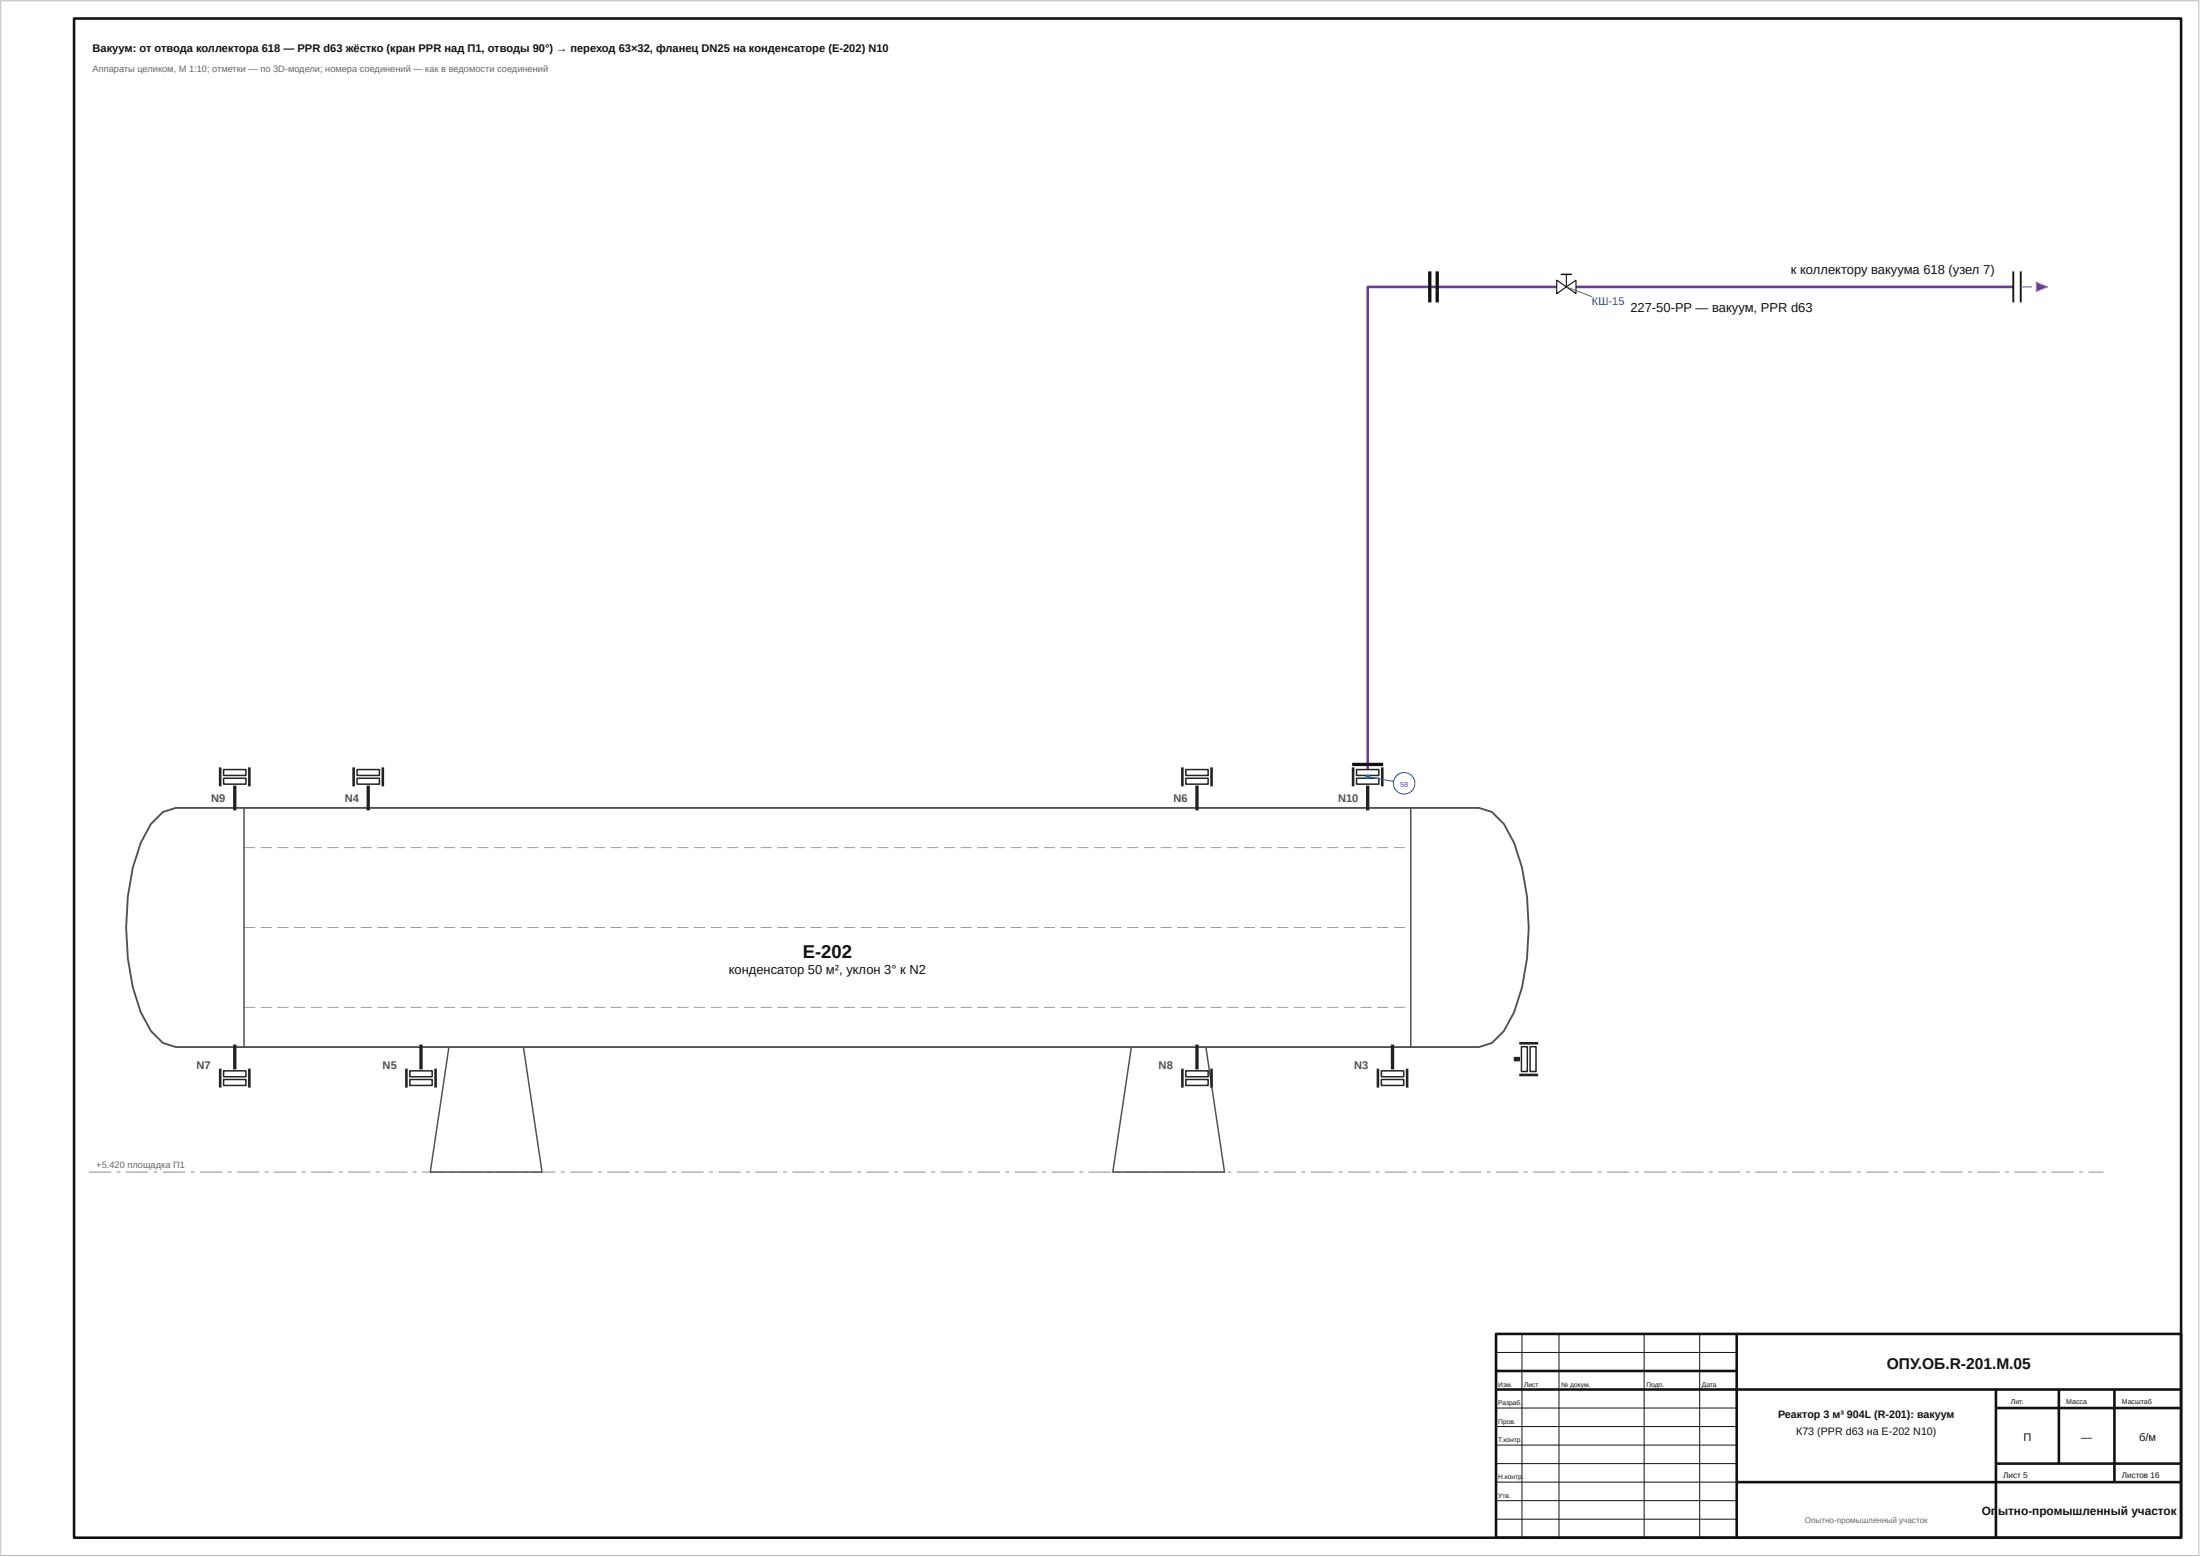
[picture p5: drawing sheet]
<svg xmlns="http://www.w3.org/2000/svg" width="594mm" height="420mm" viewBox="0 0 594 420" stroke-linecap="round" stroke-linejoin="round" font-family="sans-serif">
<path d="M20 5h569v410h-569zM404 360h185v55h-185zM469 360v55M404 370h65M404 375h185M539 375v40M539 380h50M556 375v20M571 375v25M469 400h120M539 395h50" fill="none" stroke="#111" stroke-width=".7" stroke-linecap="butt"/>
<path d="M420.4 77.4h-51.1v132.3M425.6 77.4h118.1" fill="none" stroke="#6a3c9a" stroke-width=".7" stroke-linecap="butt"/>
<path d="M.2 .2h593.6v419.6h-593.6z" fill="none" stroke="#bbb" stroke-width=".27"/>
<path d="M411 360v55M421 360v55M444 360v55M459 360v55M404 365h65M404 380h65M404 385h65M404 390h65M404 395h65M404 400h65M404 405h65M404 410h65" fill="none" stroke="#111" stroke-width=".27"/>
<path d="M24 316.2h6v.2h-6zM31.5 316.2h1v.2h-1zM34 316.2h6v.2h-6zM41.5 316.2h1v.2h-1zM44 316.2h6v.2h-6zM51.5 316.2h1v.2h-1zM54 316.2h6v.2h-6zM61.5 316.2h1v.2h-1zM64 316.2h6v.2h-6zM71.5 316.2h1v.2h-1zM74 316.2h6v.2h-6zM81.5 316.2h1v.2h-1zM84 316.2h6v.2h-6zM91.5 316.2h1v.2h-1zM94 316.2h6v.2h-6zM101.5 316.2h1v.2h-1zM104 316.2h6v.2h-6zM111.5 316.2h1v.2h-1zM114 316.2h6v.2h-6zM121.5 316.2h1v.2h-1zM124 316.2h6v.2h-6zM131.5 316.2h1v.2h-1zM134 316.2h6v.2h-6zM141.5 316.2h1v.2h-1zM144 316.2h6v.2h-6zM151.5 316.2h1v.2h-1zM154 316.2h6v.2h-6zM161.5 316.2h1v.2h-1zM164 316.2h6v.2h-6zM171.5 316.2h1v.2h-1zM174 316.2h6v.2h-6zM181.5 316.2h1v.2h-1zM184 316.2h6v.2h-6zM191.5 316.2h1v.2h-1zM194 316.2h6v.2h-6zM201.5 316.2h1v.2h-1zM204 316.2h6v.2h-6zM211.5 316.2h1v.2h-1zM214 316.2h6v.2h-6zM221.5 316.2h1v.2h-1zM224 316.2h6v.2h-6zM231.5 316.2h1v.2h-1zM234 316.2h6v.2h-6zM241.5 316.2h1v.2h-1zM244 316.2h6v.2h-6zM251.5 316.2h1v.2h-1zM254 316.2h6v.2h-6zM261.5 316.2h1v.2h-1zM264 316.2h6v.2h-6zM271.5 316.2h1v.2h-1zM274 316.2h6v.2h-6zM281.5 316.2h1v.2h-1zM284 316.2h6v.2h-6zM291.5 316.2h1v.2h-1zM294 316.2h6v.2h-6zM301.5 316.2h1v.2h-1zM304 316.2h6v.2h-6zM311.5 316.2h1v.2h-1zM314 316.2h6v.2h-6zM321.5 316.2h1v.2h-1zM324 316.2h6v.2h-6zM331.5 316.2h1v.2h-1zM334 316.2h6v.2h-6zM341.5 316.2h1v.2h-1zM344 316.2h6v.2h-6zM351.5 316.2h1v.2h-1zM354 316.2h6v.2h-6zM361.5 316.2h1v.2h-1zM364 316.2h6v.2h-6zM371.5 316.2h1v.2h-1zM374 316.2h6v.2h-6zM381.5 316.2h1v.2h-1zM384 316.2h6v.2h-6zM391.5 316.2h1v.2h-1zM394 316.2h6v.2h-6zM401.5 316.2h1v.2h-1zM404 316.2h6v.2h-6zM411.5 316.2h1v.2h-1zM414 316.2h6v.2h-6zM421.5 316.2h1v.2h-1zM424 316.2h6v.2h-6zM431.5 316.2h1v.2h-1zM434 316.2h6v.2h-6zM441.5 316.2h1v.2h-1zM444 316.2h6v.2h-6zM451.5 316.2h1v.2h-1zM454 316.2h6v.2h-6zM461.5 316.2h1v.2h-1zM464 316.2h6v.2h-6zM471.5 316.2h1v.2h-1zM474 316.2h6v.2h-6zM481.5 316.2h1v.2h-1zM484 316.2h6v.2h-6zM491.5 316.2h1v.2h-1zM494 316.2h6v.2h-6zM501.5 316.2h1v.2h-1zM504 316.2h6v.2h-6zM511.5 316.2h1v.2h-1zM514 316.2h6v.2h-6zM521.5 316.2h1v.2h-1zM524 316.2h6v.2h-6zM531.5 316.2h1v.2h-1zM534 316.2h6v.2h-6zM541.5 316.2h1v.2h-1zM544 316.2h6v.2h-6zM551.5 316.2h1v.2h-1zM554 316.2h6v.2h-6zM561.5 316.2h1v.2h-1zM564 316.2h4v.2h-4z" fill="#666"/>
<path d="M40.8 222.4l3.2-3.3 3.5-1.1h351.9l3.5 1.1 3.2 3.3 2.8 5.1a68.2 68.2 0 0 1 0 45.6l-2.8 5.2-3.2 3.2-3.5 1.1h-351.9l-3.5-1.1-3.2-3.2-2.8-5.2a68.2 68.2 0 0 1 0-45.6z" fill="none" stroke="#4a5258" stroke-width=".5"/>
<path d="M65.9 218v64.6M381 218v64.6" fill="none" stroke="#4a5258" stroke-width=".4"/>
<g fill="#4a5258">
<path d="M65.9 228.7h3v.2h-3zM70.4 228.7h3v.2h-3zM74.9 228.7h3v.2h-3zM79.4 228.7h3v.2h-3zM83.9 228.7h3v.2h-3zM88.4 228.7h3v.2h-3zM92.9 228.7h3v.2h-3zM97.4 228.7h3v.2h-3zM101.9 228.7h3v.2h-3zM106.4 228.7h3v.2h-3zM110.9 228.7h3v.2h-3zM115.4 228.7h3v.2h-3zM119.9 228.7h3v.2h-3zM124.4 228.7h3v.2h-3zM128.9 228.7h3v.2h-3zM133.4 228.7h3v.2h-3zM137.9 228.7h3v.2h-3zM142.4 228.7h3v.2h-3zM146.9 228.7h3v.2h-3zM151.4 228.7h3v.2h-3zM155.9 228.7h3v.2h-3zM160.4 228.7h3v.2h-3zM164.9 228.7h3v.2h-3zM169.4 228.7h3v.2h-3zM173.9 228.7h3v.2h-3zM178.4 228.7h3v.2h-3zM182.9 228.7h3v.2h-3zM187.4 228.7h3v.2h-3zM191.9 228.7h3v.2h-3zM196.4 228.7h3v.2h-3zM200.9 228.7h3v.2h-3zM205.4 228.7h3v.2h-3zM209.9 228.7h3v.2h-3zM214.4 228.7h3v.2h-3zM218.9 228.7h3v.2h-3zM223.4 228.7h3v.2h-3zM227.9 228.7h3v.2h-3zM232.4 228.7h3v.2h-3zM236.9 228.7h3v.2h-3zM241.4 228.7h3v.2h-3zM245.9 228.7h3v.2h-3zM250.4 228.7h3v.2h-3zM254.9 228.7h3v.2h-3zM259.4 228.7h3v.2h-3zM263.9 228.7h3v.2h-3zM268.4 228.7h3v.2h-3zM272.9 228.7h3v.2h-3zM277.4 228.7h3v.2h-3zM281.9 228.7h3v.2h-3zM286.4 228.7h3v.2h-3zM290.9 228.7h3v.2h-3zM295.4 228.7h3v.2h-3zM299.9 228.7h3v.2h-3zM304.4 228.7h3v.2h-3zM308.9 228.7h3v.2h-3zM313.4 228.7h3v.2h-3zM317.9 228.7h3v.2h-3zM322.4 228.7h3v.2h-3zM326.9 228.7h3v.2h-3zM331.4 228.7h3v.2h-3zM335.9 228.7h3v.2h-3zM340.4 228.7h3v.2h-3zM344.9 228.7h3v.2h-3zM349.4 228.7h3v.2h-3zM353.9 228.7h3v.2h-3zM358.4 228.7h3v.2h-3zM362.9 228.7h3v.2h-3zM367.4 228.7h3v.2h-3zM371.9 228.7h3v.2h-3zM376.4 228.7h3v.2h-3zM380.9 228.7l.1 .2z"/>
<path d="M65.9 250.2h3v.2h-3zM70.4 250.2h3v.2h-3zM74.9 250.2h3v.2h-3zM79.4 250.2h3v.2h-3zM83.9 250.2h3v.2h-3zM88.4 250.2h3v.2h-3zM92.9 250.2h3v.2h-3zM97.4 250.2h3v.2h-3zM101.9 250.2h3v.2h-3zM106.4 250.2h3v.2h-3zM110.9 250.2h3v.2h-3zM115.4 250.2h3v.2h-3zM119.9 250.2h3v.2h-3zM124.4 250.2h3v.2h-3zM128.9 250.2h3v.2h-3zM133.4 250.2h3v.2h-3zM137.9 250.2h3v.2h-3zM142.4 250.2h3v.2h-3zM146.9 250.2h3v.2h-3zM151.4 250.2h3v.2h-3zM155.9 250.2h3v.2h-3zM160.4 250.2h3v.2h-3zM164.9 250.2h3v.2h-3zM169.4 250.2h3v.2h-3zM173.9 250.2h3v.2h-3zM178.4 250.2h3v.2h-3zM182.9 250.2h3v.2h-3zM187.4 250.2h3v.2h-3zM191.9 250.2h3v.2h-3zM196.4 250.2h3v.2h-3zM200.9 250.2h3v.2h-3zM205.4 250.2h3v.2h-3zM209.9 250.2h3v.2h-3zM214.4 250.2h3v.2h-3zM218.9 250.2h3v.2h-3zM223.4 250.2h3v.2h-3zM227.9 250.2h3v.2h-3zM232.4 250.2h3v.2h-3zM236.9 250.2h3v.2h-3zM241.4 250.2h3v.2h-3zM245.9 250.2h3v.2h-3zM250.4 250.2h3v.2h-3zM254.9 250.2h3v.2h-3zM259.4 250.2h3v.2h-3zM263.9 250.2h3v.2h-3zM268.4 250.2h3v.2h-3zM272.9 250.2h3v.2h-3zM277.4 250.2h3v.2h-3zM281.9 250.2h3v.2h-3zM286.4 250.2h3v.2h-3zM290.9 250.2h3v.2h-3zM295.4 250.2h3v.2h-3zM299.9 250.2h3v.2h-3zM304.4 250.2h3v.2h-3zM308.9 250.2h3v.2h-3zM313.4 250.2h3v.2h-3zM317.9 250.2h3v.2h-3zM322.4 250.2h3v.2h-3zM326.9 250.2h3v.2h-3zM331.4 250.2h3v.2h-3zM335.9 250.2h3v.2h-3zM340.4 250.2h3v.2h-3zM344.9 250.2h3v.2h-3zM349.4 250.2h3v.2h-3zM353.9 250.2h3v.2h-3zM358.4 250.2h3v.2h-3zM362.9 250.2h3v.2h-3zM367.4 250.2h3v.2h-3zM371.9 250.2h3v.2h-3zM376.4 250.2h3v.2h-3zM380.9 250.2l.1 .2z"/>
<path d="M65.9 271.8h3v.1h-3zM70.4 271.8h3v.1h-3zM74.9 271.8h3v.1h-3zM79.4 271.8h3v.1h-3zM83.9 271.8h3v.1h-3zM88.4 271.8h3v.1h-3zM92.9 271.8h3v.1h-3zM97.4 271.8h3v.1h-3zM101.9 271.8h3v.1h-3zM106.4 271.8h3v.1h-3zM110.9 271.8h3v.1h-3zM115.4 271.8h3v.1h-3zM119.9 271.8h3v.1h-3zM124.4 271.8h3v.1h-3zM128.9 271.8h3v.1h-3zM133.4 271.8h3v.1h-3zM137.9 271.8h3v.1h-3zM142.4 271.8h3v.1h-3zM146.9 271.8h3v.1h-3zM151.4 271.8h3v.1h-3zM155.9 271.8h3v.1h-3zM160.4 271.8h3v.1h-3zM164.9 271.8h3v.1h-3zM169.4 271.8h3v.1h-3zM173.9 271.8h3v.1h-3zM178.4 271.8h3v.1h-3zM182.9 271.8h3v.1h-3zM187.4 271.8h3v.1h-3zM191.9 271.8h3v.1h-3zM196.4 271.8h3v.1h-3zM200.9 271.8h3v.1h-3zM205.4 271.8h3v.1h-3zM209.9 271.8h3v.1h-3zM214.4 271.8h3v.1h-3zM218.9 271.8h3v.1h-3zM223.4 271.8h3v.1h-3zM227.9 271.8h3v.1h-3zM232.4 271.8h3v.1h-3zM236.9 271.8h3v.1h-3zM241.4 271.8h3v.1h-3zM245.9 271.8h3v.1h-3zM250.4 271.8h3v.1h-3zM254.9 271.8h3v.1h-3zM259.4 271.8h3v.1h-3zM263.9 271.8h3v.1h-3zM268.4 271.8h3v.1h-3zM272.9 271.8h3v.1h-3zM277.4 271.8h3v.1h-3zM281.9 271.8h3v.1h-3zM286.4 271.8h3v.1h-3zM290.9 271.8h3v.1h-3zM295.4 271.8h3v.1h-3zM299.9 271.8h3v.1h-3zM304.4 271.8h3v.1h-3zM308.9 271.8h3v.1h-3zM313.4 271.8h3v.1h-3zM317.9 271.8h3v.1h-3zM322.4 271.8h3v.1h-3zM326.9 271.8h3v.1h-3zM331.4 271.8h3v.1h-3zM335.9 271.8h3v.1h-3zM340.4 271.8h3v.1h-3zM344.9 271.8h3v.1h-3zM349.4 271.8h3v.1h-3zM353.9 271.8h3v.1h-3zM358.4 271.8h3v.1h-3zM362.9 271.8h3v.1h-3zM367.4 271.8h3v.1h-3zM371.9 271.8h3v.1h-3zM376.4 271.8h3v.1h-3zM380.9 271.8l.1 .1z"/>
</g>
<path d="M121.2 282.6l-5 33.7h30.2l-5.1-33.7M305.5 282.6l-5 33.7h30.2l-5.1-33.7" fill="none" stroke="#4a5258" stroke-width=".4"/>
<path d="M408.8 285.8h1.7" fill="none" stroke="#222" stroke-width="1.2" stroke-linecap="butt"/>
<path d="M410.9 282.5h1.5v6.7h-1.5z" fill="#fff"/>
<path d="M410.9 282.5h1.5v6.7h-1.5z" fill="none" stroke="#222" stroke-width=".4"/>
<path d="M413.2 282.5h1.6v6.7h-1.6z" fill="#fff"/>
<path d="M413.2 282.5h1.6v6.7h-1.6z" fill="none" stroke="#222" stroke-width=".4"/>
<path d="M410.3 281.6h5.1M410.3 290.1h5.1" fill="none" stroke="#222" stroke-width=".7" stroke-linecap="butt"/>
<path d="M63.4 212v6.7" fill="none" stroke="#222" stroke-width=".9" stroke-linecap="butt"/>
<path d="M60.4 210h6v1.6h-6z" fill="#fff"/>
<path d="M60.4 210h6v1.6h-6z" fill="none" stroke="#222" stroke-width=".4"/>
<path d="M60.4 207.7h6v1.6h-6z" fill="#fff"/>
<path d="M60.4 207.7h6v1.6h-6z" fill="none" stroke="#222" stroke-width=".4"/>
<path d="M59.5 207.1v5.1M67.3 207.1v5.1" fill="none" stroke="#222" stroke-width=".7" stroke-linecap="butt"/>
<path d="M99.4 212v6.7" fill="none" stroke="#222" stroke-width=".9" stroke-linecap="butt"/>
<path d="M96.4 210h6.1v1.6h-6.1z" fill="#fff"/>
<path d="M96.4 210h6.1v1.6h-6.1z" fill="none" stroke="#222" stroke-width=".4"/>
<path d="M96.4 207.7h6.1v1.6h-6.1z" fill="#fff"/>
<path d="M96.4 207.7h6.1v1.6h-6.1z" fill="none" stroke="#222" stroke-width=".4"/>
<path d="M95.5 207.1v5.1M103.4 207.1v5.1" fill="none" stroke="#222" stroke-width=".7" stroke-linecap="butt"/>
<path d="M323.2 212v6.7" fill="none" stroke="#222" stroke-width=".9" stroke-linecap="butt"/>
<path d="M320.2 210h6.1v1.6h-6.1z" fill="#fff"/>
<path d="M320.2 210h6.1v1.6h-6.1z" fill="none" stroke="#222" stroke-width=".4"/>
<path d="M320.2 207.7h6.1v1.6h-6.1z" fill="#fff"/>
<path d="M320.2 207.7h6.1v1.6h-6.1z" fill="none" stroke="#222" stroke-width=".4"/>
<path d="M319.3 207.1v5.1M327.2 207.1v5.1" fill="none" stroke="#222" stroke-width=".7" stroke-linecap="butt"/>
<path d="M369.3 212v6.7" fill="none" stroke="#222" stroke-width=".9" stroke-linecap="butt"/>
<path d="M366.3 210h6.1v1.6h-6.1z" fill="#fff"/>
<path d="M366.3 210h6.1v1.6h-6.1z" fill="none" stroke="#222" stroke-width=".4"/>
<path d="M366.3 207.7h6.1v1.6h-6.1z" fill="#fff"/>
<path d="M366.3 207.7h6.1v1.6h-6.1z" fill="none" stroke="#222" stroke-width=".4"/>
<path d="M365.4 207.1v5.1M373.3 207.1v5.1" fill="none" stroke="#222" stroke-width=".7" stroke-linecap="butt"/>
<path d="M63.4 281.9v6.7" fill="none" stroke="#222" stroke-width=".9" stroke-linecap="butt"/>
<path d="M60.4 289h6v1.6h-6z" fill="#fff"/>
<path d="M60.4 289h6v1.6h-6z" fill="none" stroke="#222" stroke-width=".4"/>
<path d="M60.4 291.3h6v1.6h-6z" fill="#fff"/>
<path d="M60.4 291.3h6v1.6h-6z" fill="none" stroke="#222" stroke-width=".4"/>
<path d="M59.5 288.4v5.1M67.3 288.4v5.1" fill="none" stroke="#222" stroke-width=".7" stroke-linecap="butt"/>
<path d="M113.7 281.9v6.7" fill="none" stroke="#222" stroke-width=".9" stroke-linecap="butt"/>
<path d="M110.7 289h6v1.6h-6z" fill="#fff"/>
<path d="M110.7 289h6v1.6h-6z" fill="none" stroke="#222" stroke-width=".4"/>
<path d="M110.7 291.3h6v1.6h-6z" fill="#fff"/>
<path d="M110.7 291.3h6v1.6h-6z" fill="none" stroke="#222" stroke-width=".4"/>
<path d="M109.8 288.4v5.1M117.6 288.4v5.1" fill="none" stroke="#222" stroke-width=".7" stroke-linecap="butt"/>
<path d="M323.2 281.9v6.7" fill="none" stroke="#222" stroke-width=".9" stroke-linecap="butt"/>
<path d="M320.2 289h6.1v1.6h-6.1z" fill="#fff"/>
<path d="M320.2 289h6.1v1.6h-6.1z" fill="none" stroke="#222" stroke-width=".4"/>
<path d="M320.2 291.3h6.1v1.6h-6.1z" fill="#fff"/>
<path d="M320.2 291.3h6.1v1.6h-6.1z" fill="none" stroke="#222" stroke-width=".4"/>
<path d="M319.3 288.4v5.1M327.2 288.4v5.1" fill="none" stroke="#222" stroke-width=".7" stroke-linecap="butt"/>
<path d="M376 281.9v6.7" fill="none" stroke="#222" stroke-width=".9" stroke-linecap="butt"/>
<path d="M373 289h6.1v1.6h-6.1z" fill="#fff"/>
<path d="M373 289h6.1v1.6h-6.1z" fill="none" stroke="#222" stroke-width=".4"/>
<path d="M373 291.3h6.1v1.6h-6.1z" fill="#fff"/>
<path d="M373 291.3h6.1v1.6h-6.1z" fill="none" stroke="#222" stroke-width=".4"/>
<path d="M372.1 288.4v5.1M380 288.4v5.1" fill="none" stroke="#222" stroke-width=".7" stroke-linecap="butt"/>
<path d="M386.1 73.2v8.4M388.1 73.2v8.4M365.1 206.3h8.4" fill="none" stroke="#111" stroke-width=".9" stroke-linecap="butt"/>
<path d="M543.7 73.2v8.4M545.7 73.2v8.4" fill="none" stroke="#111" stroke-width=".5"/>
<path d="M549.9 76.2l3 1.2-3 1.2z" fill="#7a61ad"/>
<path d="M549.9 76.2l3 1.2-3 1.2z" fill="none" stroke="#7a61ad" stroke-width=".27"/>
<path d="M545.7 77.4h3" fill="none" stroke="#7a61ad" stroke-width=".3"/>
<path d="M420.4 75.6l5.2 3.6v-3.6l-5.2 3.6z" fill="#fff"/>
<path d="M420.4 75.6l5.2 3.6v-3.6l-5.2 3.6zM423 74v3.4" fill="none" stroke="#111" stroke-width=".3"/>
<path d="M421.5 74h3" fill="none" stroke="#111" stroke-width=".4"/>
<path d="M423 77.4l6.9 2.7" fill="none" stroke="#666" stroke-width=".27"/>
<path d="M369.3 209.7l7 1.2" fill="none" stroke="#1f5fa8" stroke-width=".27"/>
<circle cx="369.3" cy="209.7" r=".45" fill="#1f5fa8"/>
<circle cx="369.3" cy="209.7" r=".45" fill="none" stroke="#1f5fa8" stroke-width=".27"/>
<circle cx="379.2" cy="211.4" r="2.9" fill="#fff"/>
<circle cx="379.2" cy="211.4" r="2.9" fill="none" stroke="#1f5fa8" stroke-width=".27"/>
<text font-size="5" fill="#111" x="216.8" y="258.6">E-202</text>
<text font-size="4.2" fill="#111" x="509.5" y="369.5">ОПУ.ОБ.R-201.М.05</text>
<g font-size="3.5" fill="#111">
<text x="483.6" y="74.1">к коллектору вакуума 618 (узел 7)</text>
<text x="440.3" y="84.2">227-50-PP — вакуум, PPR d63</text>
<text x="196.8" y="262.9">конденсатор 50 м², уклон 3° к N2</text>
</g>
<g font-size="3.2" fill="#111">
<text x="535.2" y="409">Оп</text>
<text x="539.6" y="409">ытно-промышленный участок</text>
</g>
<g font-size="3" fill="#111">
<text x="25" y="14">Вакуум: от отвода коллектора 618 — PPR d63 жёстко (кран PPR над П1, отводы 90°) → переход 63×32, фланец DN25 на конденсаторе (E-202) N10</text>
<text x="546.4" y="389">П</text>
<text x="562" y="389">—</text>
<text x="577.7" y="389">б/м</text>
</g>
<text font-size="3" fill="#1f5fa8" x="429.9" y="82.3">КШ-15</text>
<g font-size="3" fill="#4a5258">
<text x="57" y="216.4">N9</text>
<text x="93.1" y="216.4">N4</text>
<text x="316.9" y="216.4">N6</text>
<text x="361.3" y="216.4">N10</text>
<text x="53" y="288.6">N7</text>
<text x="103.3" y="288.6">N5</text>
<text x="312.9" y="288.6">N8</text>
<text x="365.7" y="288.6">N3</text>
</g>
<g font-size="2.9" fill="#111">
<text x="480.2" y="382.7">Реактор 3 м³</text>
<text x="498.7" y="382.7">904L (R-201): вакуум</text>
<text x="485" y="387.3">К73 (PPR d63 на E-202 N10)</text>
</g>
<g font-size="2.5" fill="#666">
<text x="25" y="19.5">Аппараты целиком, М 1:10; отметки — по 3D-модели; номера соединений — как в ведомости соединений</text>
<text x="26" y="315.1">+5.420 площадка П1</text>
</g>
<g font-size="2.2" fill="#111">
<text x="541" y="398.8">Лист 5</text>
<text x="573" y="398.8">Листов 16</text>
</g>
<text font-size="2.2" fill="#666" x="487.4" y="411">Опытно-промышленный участок</text>
<text font-size="2" fill="#1f5fa8" x="378.1" y="212.3">58</text>
<g font-size="1.9" fill="#111">
<text x="543" y="378.8">Лит.</text>
<text x="558" y="378.8">Масса</text>
<text x="573" y="378.8">Масштаб</text>
</g>
<g font-size="1.8" fill="#111">
<text x="404.6" y="374.2">Изм.</text>
<text x="411.6" y="374.2">Лист</text>
<text x="421.6" y="374.2">№ докум.</text>
<text x="444.6" y="374.2">Подп.</text>
<text x="459.6" y="374.2">Дата</text>
<text x="404.6" y="379.2">Разраб.</text>
<text x="404.6" y="384.2">Пров.</text>
<text x="404.6" y="389.2">Т.контр.</text>
<text x="404.6" y="399.2">Н.контр</text>
<text x="411" y="399.2">.</text>
<text x="404.6" y="404.2">Утв.</text>
</g>
</svg>
